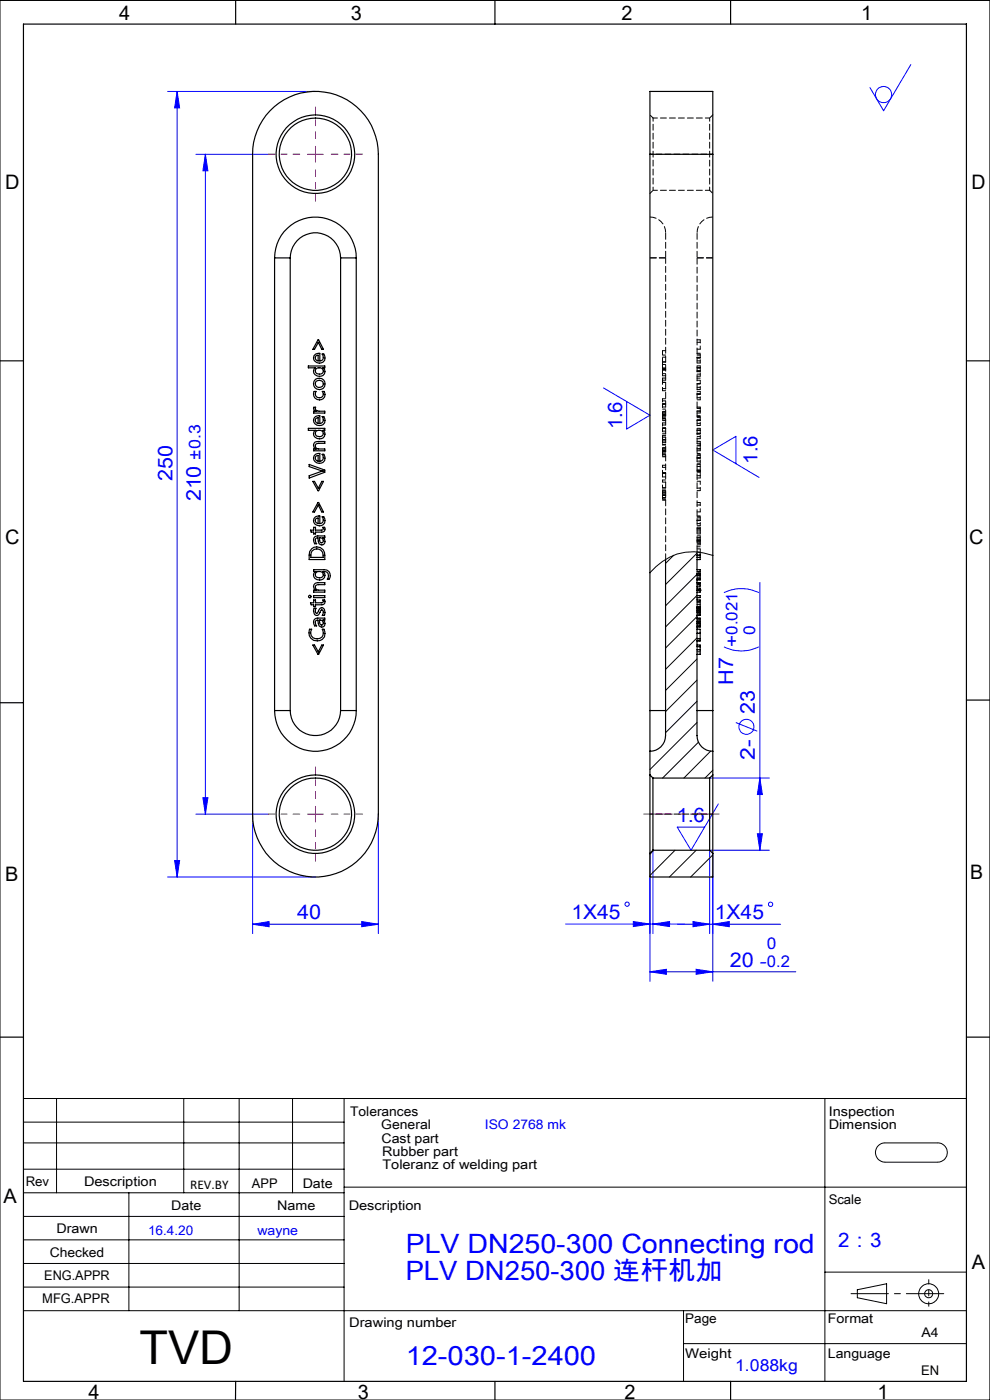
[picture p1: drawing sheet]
<svg xmlns="http://www.w3.org/2000/svg" width="210mm" height="297mm" viewBox="0 0 210 297" stroke-linecap="round" stroke-linejoin="round" font-family="sans-serif">
<g fill="none" stroke="#00f" stroke-width=".21">
<path d="M35.6 19.4h31.3M37.6 19.4v166.7M37.6 19.4l.5 3.5h-1.1zM193.2 13.7l-5.8 9.8-2.9-4.9M41.6 32.7h15.3M43.6 32.7l.5 3.5h-1.1zM43.6 32.7v140M128 82.3l9.9 5.8-5 2.9v-5.8M156.1 98.4v-5.8l-4.9 2.9 9.8 5.8M153.6 137.2a8.2 8.2 0 0 0 7.4 0M153.6 125.7a8.5 8.5 0 0 1 7.4 0M161.2 123.6v56.8"/>
<path d="M156.1 153.3l4.5 1.8M41.6 172.7h15.3M43 169.2h1.1l-.5 3.5zM53.6 172.7v25.3M80.3 172.7v25.3M150.5 165.1h12.7M152.4 170.6l-5.8 9.8-2.9-4.9h5.8M160.7 176.9h1l-.5 3.5zM161.2 165.1l.5 3.5h-1zM35.6 186.1h31.3M37 182.6h1.1l-.5 3.5zM53.6 196.1l3.5-.6v1.1z"/>
<path d="M53.6 196.1h26.7M76.7 195.5l3.6 .6-3.6 .5zM120 196l45.6 .1M134.3 195.5l3.6 .5-3.6 .6zM137.9 181v27.2M138.5 196l3.5-.5v1.1zM138.5 180.4v17.6M147 195.5l3.5 .6-3.5 .5zM151.2 196.1l3.5-.6v1.1zM151.2 181v27.2M163.2 180.4h-12.7v17.6M137.9 206.2l3.5-.6v1.1z"/>
<path d="M137.9 206.2h30.9M147.7 205.6l3.5 .6-3.5 .5z"/>
<circle cx="187.4" cy="20.1" r="1.72"/>
<circle cx="158.4" cy="154.2" r="1.59"/>
<circle cx="133" cy="191.8" r=".46"/>
<circle cx="163.4" cy="191.8" r=".46"/>
</g>
<g fill="none" stroke="#000" stroke-width=".21">
<path d="M0 .1v296.9h210v-296.9h-210M5 233h200M5 238.1h68M12 233v20M39 233v20M50.7 233v45.1M62.1 233v20M73 233v60M175 233v60M5 242.5h68M5 258.1h68M5 253h68"/>
<path d="M5 248h68M27.3 253v25.1M73 251.8h132M186.4 243l.5-.4 .6-.1h11.4a2.05 2.05 0 0 1 2 2 2.05 2.05 0 0 1-2 2.1h-11.2a2.06 2.06 0 0 1-1.9-1.4 2.06 2.06 0 0 1 .6-2.2zM5 273h68M5 268h68M5 278.1h200M5 263h68M145 278.1v14.9M175 269.9h30M181.9 273.6l6.2-1.3v4.3l-6.2-1.3zM145 285h60"/>
<circle cx="197" cy="274.5" r="2.11"/>
<circle cx="197" cy="274.5" r=".85"/>
</g>
<path d="M63.6 32.7h-6.7M66.9 29.4v-6.7M66.9 36v6.7M70.3 32.7h6.6M63.6 172.7h-6.7M66.9 169.4v-6.7M66.9 176v6.7M70.3 172.7h6.6" fill="none" stroke="#f00" stroke-width=".21" stroke-dasharray="30.5 1.3 1.3 1.3" stroke-dashoffset="29.1"/>
<path d="M65.2 32.7h3.4M66.9 31v3.4M65.2 172.7h3.4M66.9 171.1v3.3" fill="none" stroke="#f00" stroke-width=".21"/>
<path d="M152.5 172.7h-16" fill="none" stroke="#f00" stroke-width=".21" stroke-dasharray="30.5 1.3 1.3 1.3" stroke-dashoffset="24.4"/>
<path d="M180.5 274.4h19.7" fill="none" stroke="#000" stroke-width=".21" stroke-dasharray="30.5 1.3 1.3 1.3" stroke-dashoffset="22.6"/>
<path d="M197 271.5v5.6" fill="none" stroke="#000" stroke-width=".21" stroke-dasharray="30.5 1.3 1.3 1.3" stroke-dashoffset="29.6"/>
<g fill="none" stroke="#000" stroke-width=".25">
<path d="M50 .1v5M105 .1v5M155 .1v5M205 5v288h-200v-287.9h200M0 76.5h5M205 76.5h5M0 149.1h5M205 148.5h5M0 220h5M205 220h5M50 293v4M105 293v4"/>
<path d="M155 293v4"/>
</g>
<g fill="#00f">
<path d="M151.2 196.1l3.5-.6v1.1zM147 195.5l3.5 .6-3.5 .5z"/>
<path d="M137.9 206.2l3.5-.6v1.1zM147.7 205.6l3.5 .6-3.5 .5z"/>
<path d="M53.6 196.1l3.5-.6v1.1zM76.7 195.5l3.6 .6-3.6 .5z"/>
<path d="M37 182.6h1.1l-.5 3.5zM37.6 19.4l.5 3.5h-1.1z"/>
<path d="M43.6 32.7l.5 3.5h-1.1zM43 169.2h1.1l-.5 3.5zM161.2 165.1l.5 3.5h-1zM160.7 176.9h1l-.5 3.5z"/>
<path d="M134.3 195.5l3.6 .5-3.6 .6zM138.5 196l3.5-.5v1.1z"/>
</g>
<g fill="none" stroke="#000" stroke-width=".25">
<path d="M57.3 23.5a13.3 13.3 0 0 1 14.6-3.2 13.3 13.3 0 0 1 8.4 12.4v140a13.3 13.3 0 0 1-13.4 13.4 13.3 13.3 0 0 1-13.3-13.4v-140a13.3 13.3 0 0 1 3.7-9.2zM137.9 32.7v-13.3h13.3v13.3M137.9 32.7h13.3M137.9 32.7v118M151.2 32.7v118M58.2 54.7a8.7 8.7 0 0 1 8.7-8.6 8.7 8.7 0 0 1 8.7 8.6M58.2 54.7h3.4M58.2 54.7v96M61.6 54.7a5.3 5.3 0 0 1 5.3-5.3 5.3 5.3 0 0 1 5.3 5.3M61.6 54.7v96M72.2 54.7h3.4M72.2 54.7v96"/>
<path d="M75.6 54.7v96M65.4 77.6h3.5v.4h-.4a1 1 0 0 1 .4 1.2 1 1 0 0 1-1.1 .6 1.05 1.05 0 0 1-1.2-.5 1.05 1.05 0 0 1 .3-1.3h-1.5zM66.9 75.1l.9-.1v1.6a.85 .85 0 0 0 .8-.6 .85 .85 0 0 0-.3-.9h.4a1.2 1.2 0 0 1-.8 1.9 1.2 1.2 0 0 1-1.3-1.5zM67 75.5l.5-.2v1.3l-.6-.4zM67 78.3a.81 .81 0 0 1 1.1-.2 .81 .81 0 0 1 .3 1.1 .96 .96 0 0 1-1.5-.5zM67.5 72.1h.1l1 2h-.3l-.8-1.5-.8 1.5h-.3zM67.5 72.6h.1M65.6 98.5l3.3 1.2v.5l-3.3 1.2v-.5l2.9-1-2.9-.9zM66.6 86.4h.4l-.1 .4 .3 .3 1.7 .1v.4h-2.4v-.4h.5l-.4-.2zM66.6 83h.4a.84 .84 0 0 0 .1 1.2 .84 .84 0 0 0 1.2 0 .84 .84 0 0 0 .1-1.2h.4a1.21 1.21 0 0 1-1.1 1.8 1.21 1.21 0 0 1-1.1-1.8zM66.9 91.3a1.05 1.05 0 0 0-.3 1.2 1.05 1.05 0 0 0 1.2 .6 1 1 0 0 0 1.1-.6 1 1 0 0 0-.4-1.2M66.9 91.3h.1"/>
<path d="M66.9 93.8l2-.1v.3h-1.3a.61 .61 0 0 0-.7 .6 .61 .61 0 0 0 .7 .6h1.3v.4h-2.4v-.4h.5a.88 .88 0 0 1-.1-1.4zM66.9 91.3h-1.5v-.4h3.5v.4h-.4M66.9 96.4l.9-.2v1.7a.85 .85 0 0 0 .8-.6 .85 .85 0 0 0-.3-.9h.4a1.2 1.2 0 0 1-.8 1.9 1.2 1.2 0 0 1-1.3-1.6zM66.9 88.4l.9-.2v1.6a.85 .85 0 0 0 .8-.5 .85 .85 0 0 0-.3-.9h.4a1.2 1.2 0 0 1-.8 1.9 1.2 1.2 0 0 1-1.3-1.6zM67 96.8l.5-.2v1.3l-.6-.5zM67 95.2h.1M67 88.8l.5-.2v1.2l-.6-.4zM67 91.5a.88 .88 0 0 1 1-.2 .88 .88 0 0 1 .5 .9l-.1 .2a1.04 1.04 0 0 1-1.4-.1zM67 87.2h.1M67.1 80.9a.94 .94 0 0 1 1.5 .5 .84 .84 0 0 1-1.1 .8 .84 .84 0 0 1-.4-1.3zM68.5 99.9h.1M68.5 91.3h.1"/>
<path d="M65.9 112.5h.6v-.6h.4v.6h1.4l.3-.2-.1-.4h.4v.2a.63 .63 0 0 1-.6 .8h-1.4v.4h-.4v-.4h-.5zM66.1 116.4a1.69 1.69 0 0 1 1.9-.2 1.69 1.69 0 0 1 .9 1.6v.9h-3.3l.1-1.7zM66.2 116.9a1.39 1.39 0 0 1 1.7-.3 1.39 1.39 0 0 1 .6 1.6h-2.6zM66.4 102.1h.3l.8 1.5 .8-1.5h.3l-1 2h-.1zM66.8 113.8l2.1-.1v.4h-.4a.77 .77 0 0 1 .4 1.1 .77 .77 0 0 1-1.2 .1l-.3-1.2a.44 .44 0 0 0-.5 .5l.3 .8h-.5a1.15 1.15 0 0 1 .1-1.6zM66.9 109.6l.9-.1v1.6a.83 .83 0 0 0 .8-.6 .83 .83 0 0 0-.3-.9h.4a1.2 1.2 0 0 1-.8 2 1.2 1.2 0 0 1-1.3-1.6zM67 110.1l.5-.2v1.2l-.6-.4zM67.5 106.6h.1l1 2h-.3l-.8-1.5-.8 1.5h-.3zM67.5 107.1h.1M67.5 103.6h.1M67.7 114.1a.58 .58 0 0 1 .8 .3 .58 .58 0 0 1-.3 .7l-.4-.2zM141.2 118.7v37.4a3.3 3.3 0 0 1-3.3 3.3"/>
<path d="M147.8 117.1v1.1h.7M147.8 117.8h.7M148.5 117.3v1.4h-.7v2.2h.7v.8h-.7v.4h.7v.7M65.7 133.5h.4a1.33 1.33 0 0 0 1.1 2 1.33 1.33 0 0 0 1.2-2h.3a1.71 1.71 0 0 1-1.3 2.5 1.71 1.71 0 0 1-1.8-2.2zM65.9 127.9h.6v-.6h.4v.6h1.4l.3-.2-.1-.4h.4v.2a.63 .63 0 0 1-.6 .8h-1.4v.4h-.4v-.4h-.5zM66.4 136.8h.3l.8 1.5 .8-1.5h.3l-1 2h-.1zM66.5 126.4h2.4v.4h-2.4zM66.6 129h.4l-.1 .4 .1 .7h.3l.3-.5a.67 .67 0 0 1 .5-.6 .67 .67 0 0 1 .7 .3v1.3h-.4l.2-.7-.2-.5h-.3l-.2 .5a.65 .65 0 0 1-.5 .6 .65 .65 0 0 1-.8-.3l-.1-.6zM66.8 131.3l.6-.2h1.5v.4h-.4a.76 .76 0 0 1 .3 1.2 .76 .76 0 0 1-1.1 0l-.3-1.2a.44 .44 0 0 0-.5 .5l.3 .8h-.5a1.1 1.1 0 0 1 .1-1.5zM66.9 123.8l2-.2v.4h-1.3a.6 .6 0 0 0-.8 .6 .6 .6 0 0 0 .8 .6h1.3v.4h-2.4v-.4h.5a.86 .86 0 0 1-.1-1.4zM66.9 121.2h-.4v-.3h2.2a1.25 1.25 0 0 1 1.2 .6 1.25 1.25 0 0 1-.1 1.4h-.4a.97 .97 0 0 0 .2-1.2 .97 .97 0 0 0-1.1-.5M66.9 121.2h.1"/>
<path d="M66.9 121.2a1.03 1.03 0 0 0-.3 1.3 1.03 1.03 0 0 0 1.2 .5 .98 .98 0 0 0 1.1-.6 .98 .98 0 0 0-.4-1.2M67 125.2h.1M67 121.5a.81 .81 0 0 1 1.1-.2 .81 .81 0 0 1 .3 1.1 1.05 1.05 0 0 1-1.5-.3zM67.5 138.3h.1M67.7 131.5a.58 .58 0 0 1 .8 .3 .58 .58 0 0 1-.3 .8l-.4-.3zM68.5 121.2h.1M68.5 131.5h.1M147.8 123.6l.7 .1M147.8 131.1l.7 .1M147.8 128.9l.7 .1M147.8 133.5h.7v.8M147.8 136.8h.7v2h-.7"/>
<path d="M147.8 129.6h.7M147.8 134.3h.7M147.8 132.3h.7M148.5 122.8v.2h-.7M148.5 135.9l-.7 .1M148.5 137.8h-.7v18.3a3.3 3.3 0 0 0 3.4 3.3M148.5 130.5l-.7 .1M148.5 125.2h.1M148.5 134.3v1.1M148.5 132.9l-.7 .1M148.5 131.2v1.6h-.7v2.7h.7v.4M148.5 123.7v.7h-.7v.4h.7v.8h-.7v.8h.7v.4h-.7v.5h.7v1.4h-.7v.3h.7v.4h-.7v.5h.7"/>
<path d="M148.5 125.2h-.7h.7M148.5 121.8v.2h-.7M148.5 129.5v1M148.5 122.8h-.7v.9h.7M148.5 130.5h-.7v.7h.7M148.5 135.9h-.7v1.3h.7M148.5 131.8h-.7v.5h.7M58.2 150.7a8.7 8.7 0 0 0 8.7 8.7 8.7 8.7 0 0 0 8.7-8.7M58.2 150.7h3.4M61.6 150.7a5.3 5.3 0 0 0 5.3 5.3 5.3 5.3 0 0 0 5.3-5.3M72.2 150.7h3.4M137.9 150.7h3.3"/>
<path d="M137.9 150.7v8.7M137.9 159.4v5M147.8 150.7h3.4M151.2 150.7v8.7M151.2 159.4v5M137.9 164.4v16.6M137.9 164.4l.6 .7M138.5 165.1v15.3M138.5 165.1h12M150.5 165.1v15.3M151.2 164.4v16.6M151.2 164.4l-.7 .7"/>
<path d="M137.9 181v5.1h13.3v-5.1M138.5 180.4h12M138.5 180.4l-.6 .6M150.5 180.4l.7 .6"/>
<circle cx="66.9" cy="32.7" r="7.7"/>
<circle cx="66.9" cy="32.7" r="8.3"/>
<circle cx="67.7" cy="81.4" r="1.24"/>
<circle cx="65.7" cy="126.6" r=".27"/>
<circle cx="66.9" cy="172.7" r="7.7"/>
<circle cx="66.9" cy="172.7" r="8.3"/>
</g>
<g fill="none" stroke="#000" stroke-width=".21">
<path d="M142.9 117.8l-1.7 1.7M147.8 117.4l-6.6 6.6M151.2 117.8a11.5 11.5 0 0 0-13.3 3.7M147.8 121.8l-6.6 6.7M147.8 126.3l-6.6 6.7M147.8 130.8l-6.6 6.7M147.8 135.3l-6.6 6.7M147.8 139.8l-6.6 6.7M148.5 121.2l-.5 .5M148.5 130.1l-.3 .4M147.8 144.3l-6.6 6.7M147.8 148.8l-6.6 6.6"/>
<path d="M147.8 153.3l-9.9 10M148.2 157.4l-7.7 7.7M150.7 159.3l-5.6 5.8M151.2 163.4l-1.7 1.7M138.7 180.4l-.8 .8M143.2 180.4l-5.3 5.3M147.7 180.4l-5.7 5.7M151.2 181.4l-4.7 4.7M151.2 185.8l-.2 .3"/>
</g>
<g fill="none" stroke="#000" stroke-width=".21" stroke-dasharray="1.3 .6" stroke-dashoffset=".6">
<path d="M150.5 25v15.4M151.2 32.7h-13.3M138.5 40.4v-15.4M148.5 74.1v-2M140.5 84.6v1.1M140.5 89.7v1.2M148.5 81.4v-1.2M148.5 82.6v-1.2M148.5 84.8v-1.2M148.5 117.2v-1.2M148.5 104.1v-2M148.5 108.6v-2"/>
<path d="M151.2 172.7h-13.3"/>
</g>
<path d="M141.2 54.7v-5.3M141.2 54.7h-3.3M141.2 49.4a3.3 3.3 0 0 0-3.3-3.4M147.9 54.7h3.3M147.9 49.4v5.3M147.9 54.7v62.4M151.2 46a3.3 3.3 0 0 0-3.3 3.4" fill="none" stroke="#000" stroke-width=".21" stroke-dasharray="1.3 .6" stroke-dashoffset="-.1"/>
<path d="M141.2 118.7v-64" fill="none" stroke="#000" stroke-width=".21" stroke-dasharray="1.3 .6" stroke-dashoffset=".1"/>
<g fill="none" stroke="#000" stroke-width=".21" stroke-dasharray="1.3 .6">
<path d="M140.5 76.8v.5M140.5 79.3v.4M140.5 78.3v.1M140.5 78.2v.1M140.5 78.3h.1M148.5 78v-.4M148.5 78h.1M140.5 87.9h.1M140.5 95.5v.1M140.5 93.6v-.2M140.5 94.4h.1M140.5 92.4v-.1"/>
<path d="M148.5 91.3v-.4M148.5 99v-.5M148.5 83.6v-.6M148.5 86.6v-.2M148.5 87.2v-.6M148.5 87.6v-.4M148.5 95.6v-.4M148.5 91.3h.1M148.5 86.6h.1M148.5 94v.6M148.5 95.2h.1M148.5 87.2h.1"/>
<path d="M148.5 99.9h.1M140.5 103.9v.1M147.9 118.2v.5M148.5 101.4v-.5M148.5 112.9v-.4M148.5 112.5v-.7M148.5 113.3v-.4M148.5 115.6v-.1M148.5 100v-.1M147.9 129.9v.2M147.9 135.5h.1M147.9 132.3v.5"/>
<path d="M147.9 122.1v.5M147.9 131.5v.3M147.9 124.7v.4M147.9 129v.4M147.9 121.2v.5M147.9 124v.3M147.9 127.3v.6M147.9 128.3v.4M147.9 130.2v.3M147.9 135.6v.4M147.9 129v-.1M147.9 122v-.1"/>
<path d="M147.9 132.1v.5M147.9 127.9v.4M147.9 120.8v.3M147.9 123.8v.2M147.9 125.2v.4M147.9 126.4v.4M147.9 131.3v.2M147.9 122.7v.2M148.5 132.3v.5M148.5 129v.4M148.5 129.4v.2M148.5 122.1v-.1"/>
</g>
<g fill="none" stroke="#000" stroke-width=".21" stroke-dasharray="1.3 .6" stroke-dashoffset=".3">
<path d="M150.5 25h-12M138.5 40.4h12M140.5 76.7h.7M140.5 74.4h.7M140.5 77.3h.7M140.5 76.8h.7M140.5 78.2h.7M140.5 79.3h.7M140.5 78.4h.7M140.5 79.7h.7M140.5 75.3h.7M140.5 75.8h.7"/>
<path d="M140.5 78.3h.7M140.5 78.5h.7M140.5 78h.7M147.9 75.9h.6M147.9 78.7h.6M147.9 76.6h.6M147.9 75.3h.6M147.9 78h.6M147.9 79.4h.6M148.5 78h-.6M148.5 77.6h-.6M148.5 72.1h-.6"/>
<path d="M148.5 74.1h-.6M148.5 74.9h-.6M148.5 75.9h-.6M148.5 77h-.6M148.5 78.7h-.6M148.5 78.7v-.7M148.5 79.8h-.6M148.5 72.6h-.6M148.5 75.8h-.6M148.5 75.1h-.6M148.5 78.8h-.6M140.5 84.6h.7"/>
<path d="M140.5 85.7h.7M140.5 86.8h.7M140.5 88.2h.7M140.5 87.4h.7M140.5 89.1h.7M140.5 89.7h.7M140.5 90.9h.7M140.5 91.9h.7M140.5 93.3h.7M140.5 92.4h.7M140.5 94.3h.7M140.5 95.8h.7"/>
<path d="M140.5 95.1h.7M140.5 96.8h.7M140.5 98.7h.7M140.5 81.1h.7M140.5 80.2h.7M140.5 82.9h.7M140.5 88.1h.7M140.5 95.7h.7M140.5 87.9h.7M140.5 88.7h.7M140.5 95.5h.7M140.5 96.3h.7"/>
<path d="M140.5 93.2h.7M140.5 93.9h.7M140.5 87.6h.7M140.5 95.3h.7M140.5 88.4h.7M140.5 96.1h.7M140.5 89.2h.7M140.5 96.9h.7M140.5 99.1h.7M140.5 90.8h.7M140.5 95.6h.7M140.5 92.3h.7"/>
<path d="M140.5 93.6h.7M140.5 88h.7M140.5 88.8h.7M140.5 96.5h.7M140.5 87.3h.7M140.5 95h.7M140.5 94.4h.7M140.5 92.8h.7M141.2 85.7h-.7M141.2 90.8h-.7M141.2 80.7h-.7M141.2 81.1h-.7"/>
<path d="M141.2 82.4h-.7M141.2 86.3h-.7M141.2 91.5h-.7M141.2 85h-.7M141.2 90.2h-.7M147.9 81.4h.6M147.9 89.2h.6M147.9 91.9h.6M147.9 97.2h.6M147.9 89.8h.6M147.9 88.6h.6M147.9 97.8h.6"/>
<path d="M147.9 96.6h.6M147.9 91.3h.6M147.9 80.7h.6M147.9 82.2h.6M147.9 92h.6M147.9 92.6h.6M148.5 90.9h-.6M148.5 91.3h-.6M148.5 98.5h-.6M148.5 99h-.6M148.5 99.9h-.6M148.5 80.2h-.6"/>
<path d="M148.5 81.4h-.6M148.5 82.6h-.6M148.5 83h-.6M148.5 83.6h-.6M148.5 84.8h-.6M148.5 86.4h-.6M148.5 86.6h-.6M148.5 87.2h-.6M148.5 88.2h-.6M148.5 89.2h-.6M148.5 90.3h-.6M148.5 92h-.6"/>
<path d="M148.5 92v-.7M148.5 93.1h-.6M148.5 93.6h-.6M148.5 94.4h-.6M148.5 95.2h-.6M148.5 96.2h-.6M148.5 97.2h-.6M148.5 98.3h-.6M148.5 87.6h-.6M148.5 95.6h-.6M148.5 94.6h-.6M148.5 94h-.6"/>
<path d="M148.5 84.4h-.6M148.5 89.1h-.6M148.5 97.1h-.6M148.5 88.4h-.6M148.5 96.4h-.6M148.5 92.1h-.6M148.5 83.7h-.6M148.5 99.7h-.6M140.5 100.4h.7M140.5 101.2h.7M140.5 105.1h.7M140.5 104.1h.7"/>
<path d="M140.5 106h.7M140.5 103.5h.7M140.5 101.8h.7M140.5 102.3h.7M140.5 103.9h.7M140.5 104.6h.7M140.5 106.1h.7M140.5 105.5h.7M140.5 100.3h.7M140.5 105h.7M141.2 105.1h-.7M141.2 104.6h-.7"/>
<path d="M141.2 105.6h-.7M141.2 105h-.7M141.2 104.3h-.7M141.2 105.7h-.7M147.9 110.4h.6M147.9 116.4h.6M147.9 111.1h.6M147.9 109.9h.6M147.9 114.6h.6M147.9 114.7h.6M147.9 115.1h.6M148.5 100h-.6"/>
<path d="M148.5 100.9h-.6M148.5 101.4h-.6M148.5 116h-.6M148.5 117.2l-.6-.1M148.5 112.5h-.6M148.5 112.9h-.6M148.5 104.1h-.6M148.5 102.1h-.6M148.5 106.6h-.6M148.5 108.6h-.6M148.5 109.4h-.6M148.5 110.4h-.6"/>
<path d="M148.5 111.5h-.6M148.5 113.7h-.6M148.5 114.5h-.6M148.5 115.3h-.6M148.5 111.8h-.6M148.5 113.3h-.6M148.5 114.6h-.6M148.5 114.8h-.6M148.5 114.1h-.6M148.5 103.6h-.6M148.5 115.6h-.6M148.5 107.1h-.6"/>
<path d="M148.5 110.3h-.6M148.5 112.1h-.6M148.5 109.6h-.6M148.5 112.2h-.6M148.5 100.2h-.6M148.5 117.8h-.6M147.9 137.2v.6M147.9 121.2h.6M147.9 122.6h.6M147.9 132.1h.6M147.9 132.6h.6M148.5 127.9h-.6"/>
<path d="M148.5 128.3h-.6M148.5 130.1h-.6M148.5 135.5h-.6M148.5 131.5h-.6M148.5 138.3h-.6M148.5 124h-.6M148.5 129.9h-.6M148.5 127.5h-.6M148.5 129.4h-.6M148.5 122h-.6M148.5 121.2h-.6M148.5 132.3h-.6"/>
<path d="M148.5 134.4h-.6M148.5 122.1h-.6M148.5 127.6h-.6M148.5 122.9h-.6"/>
</g>
<path d="M140.5 74.4v2.3M140.5 78.4v.9M140.5 87.4v.8M140.5 92.4v.9M140.5 95.1v.7M148.5 99.9v-.9M148.5 94.4v-.8M148.5 95.2v-.8M140.5 100.4v.8M148.5 114.5v-.8M148.5 115.3v-.8" fill="none" stroke="#000" stroke-width=".21" stroke-dasharray="1.3 .6" stroke-dashoffset=".4"/>
<g fill="none" stroke="#000" stroke-width=".21" stroke-dasharray="1.3 .6" stroke-dashoffset=".5">
<path d="M138.5 25l-.6-.6M151.2 24.4l-.7 .6M137.9 41l.6-.6M150.5 40.4l.7 .6M140.5 77.3v.9M148.5 75.9v-1M148.5 77v-1.1M148.5 79.8v-1.1M140.5 85.7v1.1M140.5 88.2v.9M140.5 90.9v1M140.5 93.3v1"/>
<path d="M140.5 95.8v1M140.5 80.2v.9M148.5 89.2v-1M148.5 90.3v-1.1M148.5 93.1v-1.1M148.5 97.2v-1M148.5 98.3v-1.1M140.5 104.1v1M140.5 105.1v.9M148.5 100.9v-.9M148.5 110.4v-1M148.5 111.5v-1.1"/>
</g>
<path d="M140.5 98.7v1.7" fill="none" stroke="#000" stroke-width=".21" stroke-dasharray="1.3 .6" stroke-dashoffset=".8"/>
<path d="M140.5 81.1v1.8M140.5 101.8v1.7" fill="none" stroke="#000" stroke-width=".21" stroke-dasharray="1.3 .6" stroke-dashoffset=".9"/>
<text font-size="9.9" x="29.6" y="289.4">TVD</text>
<g font-size="5.6" fill="#00f">
<text x="86.1" y="265.8">PLV DN250-300 Connecting rod</text>
<text x="86.1" y="271.5">PLV DN250-300 连杆机加</text>
<text x="86.1" y="289.5">12-030-1-2400</text>
</g>
<g font-size="4.3" fill="#00f">
<text x="36.6" y="102" transform="rotate(-90 36.6 102)">250</text>
<text x="42.6" y="106.4" transform="rotate(-90 42.6 106.4)">210</text>
<text x="155.5" y="145.2" transform="rotate(-90 155.5 145.2)">H7</text>
<text x="160.1" y="151.5" transform="rotate(-90 160.1 151.5)">23</text>
<text x="160.1" y="161.3" transform="rotate(-90 160.1 161.3)">2-</text>
<text x="63.1" y="195">40</text>
<text x="121.2" y="195">1X45</text>
<text x="151.7" y="195">1X45</text>
<text x="154.8" y="205.1">20</text>
</g>
<g font-size="4.2">
<text x="25.3" y="4.3">4</text>
<text x="74.4" y="4.3">3</text>
<text x="131.8" y="4.3">2</text>
<text x="182.7" y="4.3">1</text>
<text x="1.1" y="40.2">D</text>
<text x="206.1" y="40.2">D</text>
<text x="1.1" y="115.4">C</text>
<text x="205.6" y="115.4">C</text>
<text x="1.1" y="187">B</text>
<text x="205.8" y="186.4">B</text>
<text x=".7" y="255.2">A</text>
<text x="206.1" y="269.2">A</text>
<text x="18.8" y="296.8">4</text>
<text x="75.9" y="296.8">3</text>
<text x="132.5" y="296.8">2</text>
<text x="186.1" y="296.8">1</text>
</g>
<g font-size="4.2" fill="#00f">
<text x="131.9" y="91.1" transform="rotate(-90 131.9 91.1)">1.6</text>
<text x="160.7" y="98.4" transform="rotate(-90 160.7 98.4)">1.6</text>
<text x="143.6" y="174.5">1.6</text>
<text x="177.8" y="264.6">2：3</text>
</g>
<text font-size="3.5" fill="#00f" x="156" y="290.8">1.088kg</text>
<g font-size="3.4" fill="#00f">
<text x="42.6" y="97.5" transform="rotate(-90 42.6 97.5)">±0.3</text>
<text x="156.5" y="137.2" transform="rotate(-90 156.5 137.2)">+0.021</text>
<text x="160.2" y="134.6" transform="rotate(-90 160.2 134.6)">0</text>
<text x="162.7" y="201.4">0</text>
<text x="161.2" y="205.1">-0.2</text>
</g>
<g font-size="2.8">
<text x="74.3" y="236.8">Tolerances</text>
<text x="80.9" y="239.6">General</text>
<text x="175.8" y="236.8">Inspection</text>
<text x="175.8" y="239.6">Dimension</text>
<text x="80.9" y="242.4">Cast part</text>
<text x="81.1" y="245.2">Rubber part</text>
<text x="5.5" y="251.6">Rev</text>
<text x="17.8" y="251.6">Description</text>
<text x="53.4" y="252">APP</text>
<text x="64.2" y="252">Date</text>
<text x="81.1" y="248.1">Toleranz of welding part</text>
<text x="36.3" y="256.8">Date</text>
<text x="40.4" y="252.3">REV.BY</text>
<text x="58.8" y="256.8">Name</text>
<text x="74" y="256.8">Description</text>
<text x="175.8" y="255.5">Scale</text>
<text x="12" y="261.6">Drawn</text>
<text x="10.5" y="266.7">Checked</text>
<text x="9.4" y="271.5">ENG.APPR</text>
<text x="9" y="276.3">MFG.APPR</text>
<text x="74.1" y="281.6">Drawing number</text>
<text x="145.4" y="280.6">Page</text>
<text x="175.6" y="280.6">Format</text>
<text x="195.5" y="283.7">A4</text>
<text x="145.4" y="288.1">Weight</text>
<text x="175.6" y="288.1">Language</text>
<text x="195.4" y="291.7">EN</text>
</g>
<g font-size="2.8" fill="#00f">
<text x="102.8" y="239.5">ISO 2768 mk</text>
<text x="31.4" y="261.9">16.4.20</text>
<text x="54.6" y="261.9">wayne</text>
</g>
</svg>
